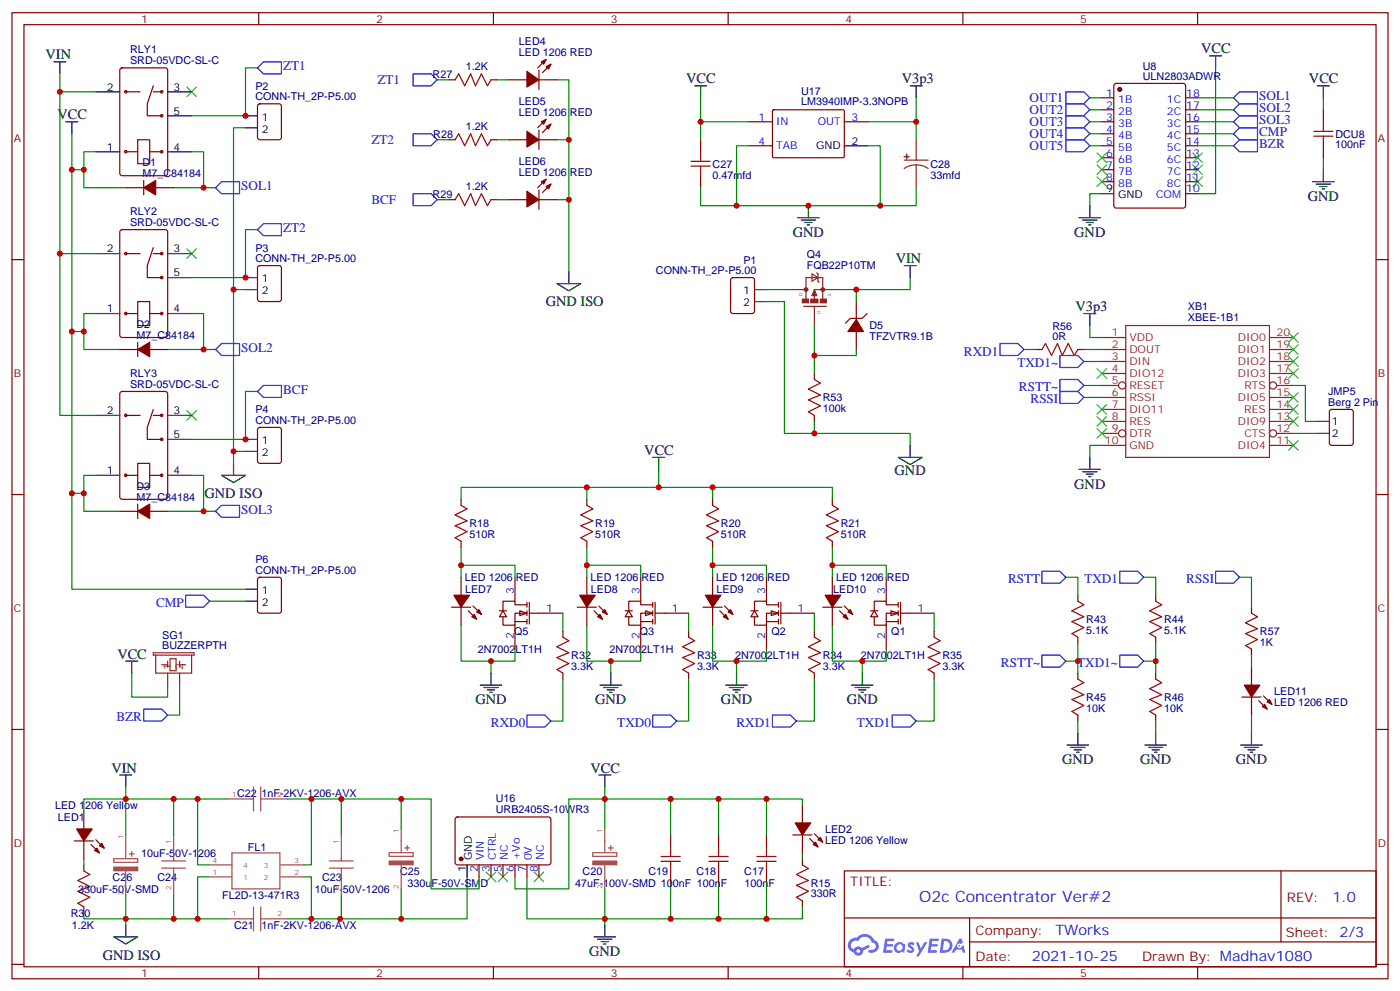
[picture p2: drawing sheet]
<svg xmlns="http://www.w3.org/2000/svg" width="412mm" height="292mm" viewBox="0 0 412 292" stroke-linecap="round" stroke-linejoin="round" font-family="sans-serif">
<g fill="none" stroke="#870000" stroke-width=".35">
<path d="M3.5 3.7h405.4v284.4h-405.4zM7.1 7.3h398.2v277.3h-398.2zM76.2 3.7v3.6M145.3 3.7v3.6M214.5 3.7v3.6M283.6 3.7v3.6M352.8 3.7v3.6M3.5 76.4h3.6M405.3 76.4h3.6M3.5 145.6h3.6M405.3 145.6h3.6M3.5 214.7h3.6"/>
<path d="M405.3 214.7h3.6M248.7 256.3h156.6v28.3h-156.6zM377.3 256.4v20.8M248.7 270.2h156.5M285.6 277.2h119.6M285.6 270.2v14.1M3.5 283.8h3.6M76.2 284.6v3.5M145.3 284.6v3.5M214.5 284.6v3.5M283.6 284.6v3.5M352.8 284.6v3.5"/>
<path d="M405.3 283.8h3.6"/>
</g>
<g fill="#5487ff">
<path d="M267.7 277.5a1.22 1.22 0 0 1 1.7 .3l-.4 .5a.47 .47 0 0 0-.3-.4 .47 .47 0 0 0-.5 .2l.1 .3a1.14 1.14 0 0 1 .8 1.7 1.14 1.14 0 0 1-1.9 0l-.2-.2 .5-.5 .7 .4a.29 .29 0 0 0 .3-.3 .29 .29 0 0 0-.2-.3 1.04 1.04 0 0 1-.6-1.7z"/>
<path d="M260.7 276.3h2.4l.3 .1-.2 .5-1.8 .1-.1 .9h1.5l.3 .3-.3 .4h-1.6l-.2 1.1h1.7l.2 .3-.2 .4h-2.6z"/>
<path d="M273.8 276.3h2.4l.3 .1-.1 .5-1.8 .1-.2 .9h1.6l.3 .3-.4 .4h-1.6l-.1 1.1h1.7l.2 .3-.2 .4h-2.6z"/>
<path d="M282.6 276.3h.7l.3 1.2-.6 .3a.69 .69 0 0 0-1 .3 .69 .69 0 0 0 .4 1 .69 .69 0 0 0 .9-.6l.5-.3 .6 2.2h-.8l-.2-.9h-1.8l-.5 .9h-.8z"/>
<path d="M269.8 277.3h.8l.6 1.9 1.1-1.9h.9l-2.6 4.2h-.8l.9-1.5z"/>
<path d="M277.4 276.3l-.6 4.1h1.3a2.11 2.11 0 0 0 2.5-2.1 2.11 2.11 0 0 0-2.5-2zM278.1 277a1.39 1.39 0 0 1 1.7 1.4 1.39 1.39 0 0 1-1.8 1.3h-.3z"/>
<path d="M263.7 277.9a1.54 1.54 0 0 0-.1 2.1 1.54 1.54 0 0 0 2.2 .2l.6 .2 .3-2.3-.2-.2-.4-.1a1.49 1.49 0 0 0-2.4 .1zM264 278.9a.94 .94 0 0 1 1.8 0 .94 .94 0 0 1-1.8 0z"/>
<path d="M250.4 276.6a2.18 2.18 0 0 0 1.1 3.8 1.44 1.44 0 0 0 1.6 .9 1.44 1.44 0 0 0 1.2-1.5l2-1-.5-.7-1.9 .9a1.47 1.47 0 0 0-2.4 .5 1.39 1.39 0 0 1-.7-2 1.39 1.39 0 0 1 2-.5 2.12 2.12 0 0 1 2.2-1.3 2.12 2.12 0 0 1 1.9 1.7 1.14 1.14 0 0 1 1.1 1.4 1.14 1.14 0 0 1-1.7 .8 .43 .43 0 0 0-.5 .3 .43 .43 0 0 0 .4 .5 1.98 1.98 0 0 0 2.5-1.2 1.98 1.98 0 0 0-1.2-2.5 3.1 3.1 0 0 0-5.3-.7l-.9 .1zM252.3 279.9a.55 .55 0 0 1 1.1 0 .55 .55 0 0 1-1.1 0z"/>
<circle cx="282.6" cy="278.4" r=".26"/>
</g>
<g fill="none" stroke="#008700" stroke-width=".35">
<path d="M75.8 20h-3.5v14.1h-15.9M358.1 20v37h-5.3M17.6 27v47.6h10.6M17.6 21.7v5.3h10.6M21.2 39.4v134h51.1M72.3 37.6h-3.5v47.6M128.8 23.5h3.5M146.4 23.5h3.5M164 23.5h3.6v56.4M206.4 28.8v7M220.5 35.8h-14.1v5.3M255.8 35.8h14.1v5.3"/>
<path d="M269.9 28.8v7M321 39.4h3.6M321 35.8h3.6M321 32.3h3.6M321 28.8h3.6M352.8 39.4h10.6M352.8 35.8h10.6M352.8 32.3h10.6M352.8 28.8h10.6M389.8 28.8v3.5M21.2 50h3.5M28.2 44.7h-3.5v10.5h12.3"/>
<path d="M56.4 44.7h3.6v10.5h-8.8M60 55.2h3.5M128.8 58.8h3.5M128.8 41.1h3.5M146.4 58.8h3.5M146.4 41.1h3.5M164 58.8h3.6M164 41.1h3.6M206.4 55.2v5.3h10.6M220.5 42.9h-3.5v17.6h52.9v-5.3M255.8 42.9h3.5v17.6M321 42.9h3.6"/>
<path d="M324.6 57h-3.6v3.5M352.8 42.9h10.6M389.8 46.4v3.6M17.6 74.6v47.7h10.6M75.8 67.6h-3.5v14.1h-15.9M21.2 97.6h3.5M28.2 92.3h-3.5v10.6h10.6M56.4 92.3h3.6v10.6h-10.6M72.3 85.2h-3.5v47.7h3.5M321 95.8v3.5h3.6M60 102.9h3.5M75.8 115.2h-3.5v14.1h-15.9"/>
<path d="M28.2 139.9h-3.5v10.6h10.6M56.4 139.9h3.6v10.6h-10.6M68.8 132.9v3.5M324.6 131.1h-3.6v3.5M21.2 145.2h3.5M60 150.5h3.5M61.7 177h10.6M38.8 198.1v7.1h10.6v-3.6M52.9 201.6v8.9h-3.5M24.7 238.7v-3.5h12.3v10.5M37 231.6v3.6h30M51.2 235.2v10.5"/>
<path d="M58.2 235.2v19.4h3.2M84.7 235.2h7v19.4h-2.1M91.7 235.2h35.3v26.4h14.1v-3.5M100.5 235.2v10.5M118.2 235.2v8.8M178.2 231.6v3.6h-10.6v26.4h-15.9v-3.5M197.6 235.2v10.5M211.7 235.2v10.5M225.8 235.2v10.5M236.4 236.9v-1.7h-58.2v8.8M24.7 252.8v1.8M61.4 258.1h-3.2v12.3"/>
<path d="M89.6 258.1h2.1v12.3h-7M137.6 258.1v12.3h-19.4M155.2 258.1v12.3h23v1.8M197.6 259.9v10.5M211.7 259.9v10.5M225.8 259.9v10.5M236.4 251v1.8M24.7 268.7v1.7h42.3M37 263.4v8.8M51.2 263.4v7M100.5 263.4v7h-8.8M118.2 261.6v8.8h-18"/>
<path d="M178.2 261.6v8.8h58.2v-3.5"/>
</g>
<g fill="none" stroke="#00f" stroke-width=".35">
<path d="M77.6 18.2h5.3v3.5h-5.3l-1.8-1.7zM121.7 39.4h5.3l1.8 1.7-1.8 1.8h-5.3zM121.7 21.7h5.3l1.8 1.8-1.8 1.8h-5.3zM314 37.6h5.3l1.7 1.8-1.7 1.7h-5.3zM314 34.1h5.3l1.7 1.7-1.7 1.8h-5.3zM314 30.6h5.3l1.7 1.7-1.7 1.8h-5.3zM314 27h5.3l1.7 1.8-1.7 1.8h-5.3zM363.4 35.8l1.7-1.7h5.3v3.5h-5.3zM363.4 32.3l1.7-1.7h5.3v3.5h-5.3zM363.4 28.8l1.7-1.8h5.3v3.6h-5.3zM365.1 37.6h5.3v3.5h-5.3l-1.7-1.7zM63.5 55.2l1.8-1.7h5.3v3.5h-5.3z"/>
<path d="M121.7 57h5.3l1.8 1.8-1.8 1.7h-5.3zM314 41.1h5.3l1.7 1.8-1.7 1.8h-5.3zM363.4 42.9l1.7-1.8h5.3v3.6h-5.3zM75.8 67.6l1.8-1.8h5.3v3.6h-5.3zM63.5 102.9l1.8-1.8h5.3v3.5h-5.3zM75.8 115.2l1.8-1.7h5.3v3.5h-5.3zM63.5 150.5l1.8-1.8h5.3v3.6h-5.3zM54.7 175.2h5.3l1.7 1.8-1.7 1.7h-5.3zM42.3 208.7h5.3l1.8 1.8-1.8 1.7h-5.3z"/>
</g>
<g fill="none" stroke="#000" stroke-width=".35">
<path d="M15.9 18.2h3.5M17.6 18.2v3.5M356.3 16.4h3.5M358.1 16.4v3.6M19.4 35.8h3.5M21.2 35.8v3.6M28.2 27h7.1M49.4 34.1h7M49.4 27h7M72.3 34.1h3.5M72.3 37.6h3.5M204.6 25.3h3.5"/>
<path d="M206.4 25.3v3.5M268.1 25.3h3.5M269.9 25.3v3.5M388.1 25.3h3.5M389.8 25.3v3.5M28.2 44.7h7.1M49.4 44.7h7M248.7 42.9h7.1M324.6 57h3.5M386.6 53.5h6.4M387.7 54.2h4.2M388.8 54.9h2.1"/>
<path d="M389.5 55.6h.7M389.8 50v3.5M28.2 74.6h7.1M49.4 74.6h7M167.6 79.9v3.6M234.9 64.1h6.4M236 64.8h4.2M237.1 65.5h2.1M237.8 66.2h.7M238.1 60.5v3.6M317.9 64.1h6.3M318.9 64.8h4.2"/>
<path d="M320 65.5h2.1M320.7 66.2h.7M321 60.5v3.6M28.2 92.3h7.1M49.4 81.7h7M49.4 92.3h7M72.3 81.7h3.5M72.3 85.2h3.5M164 83.5h7.1l-3.5 2.1zM319.3 92.3h3.5M321 92.3v3.5M28.2 139.9h7.1"/>
<path d="M28.2 122.3h7.1M49.4 129.3h7M49.4 139.9h7M49.4 122.3h7M65.3 139.9h7l-3.5 2.1zM68.8 136.4v3.5M72.3 129.3h3.5M72.3 132.9h3.5M317.9 138.1h6.3M318.9 138.9h4.2M320 139.6h2.1M321 134.6v3.5"/>
<path d="M320.7 140.3h.7M72.3 173.4h3.5M72.3 177h3.5M37 194.6h3.6M38.8 194.6v3.5M35.3 228.1h3.5M37 228.1v3.5M176.4 228.1h3.5M178.2 228.1v3.5M137.6 254.6v3.5M33.5 275.7h7.1l-3.6 2.1zM37 272.2v3.5"/>
<path d="M175 275.7h6.3M176 276.4h4.3M177.1 277.1h2.1M177.8 277.8h.7M178.2 272.2v3.5"/>
</g>
<g fill="none" stroke="#3c3" stroke-width=".35">
<path d="M55 25.6l2.9 2.8M57.9 25.6l-2.9 2.8M323.1 45l2.9 2.8M323.1 48.5l2.9 2.9M323.1 52.1l2.9 2.8M326 45l-2.9 2.8M326 48.5l-2.9 2.9M326 52.1l-2.9 2.8M351.4 52.1l2.8 2.8M351.4 48.5l2.8 2.9M351.4 45l2.8 2.8M354.2 52.1l-2.8 2.8"/>
<path d="M354.2 48.5l-2.8 2.9M354.2 45l-2.8 2.8M55 73.2l2.9 2.9M57.9 73.2l-2.9 2.9M55 120.9l2.9 2.8M57.9 120.9l-2.9 2.8M143.2 256.7l2.8 2.8M146 256.7l-2.8 2.8M146.8 256.7l2.8 2.8M149.6 256.7l-2.8 2.8M157.3 256.7l2.9 2.8M160.2 256.7l-2.9 2.8"/>
</g>
<g fill="none" stroke="#870000" stroke-width=".35">
<path d="M160.9 17.5l-2.5 2.5M162.3 18.9l-2.5 2.5M35.5 20.2l.5-.2h12.7l.6 .4 .1 30.6-.5 .7h-12.9l-.7-.4v-30.6zM37 27h4.3M45.2 25.3l-1.8 5.3v3.5h4.2M45.2 27h2.4M76.1 30.8l.5-.2h5.6l.6 .4 .1 9.4-.5 .7h-5.8l-.7-.4-.1-9.4zM132.3 23.5h1.8M144.6 23.5h1.8M149.9 23.5h5.3M158.7 23.5h5.3M158.7 20.7v5.6"/>
<path d="M158.7 38.3v5.7M160.9 35.1l-2.5 2.5M162.3 36.5l-2.5 2.5M220.5 35.8h7M227.6 32.5l.3-.2 20.6 .1 .2 .3v13.6l-.3 .1h-20.7l-.2-.3zM248.7 35.8h7.1M324.6 28.8h3.5M324.6 32.3h3.5M324.6 35.8h3.5M324.6 39.4h3.5M328.3 24.8l.5-.2h19.7l.7 .4v35.5l-.4 .7h-20l-.7-.4v-35.5zM349.2 28.8h3.6"/>
<path d="M349.2 32.3h3.6M349.2 35.8h3.6M349.2 39.4h3.6M389.8 32.3v3.5M37 55.2h5.3M37 44.7h3.6M40.6 41.1h3.5v7.1h-3.5zM42.3 53.1v4.3M44.1 44.7h3.5M45.9 55.2h5.3M132.3 58.8h1.8M132.3 41.1h1.8"/>
<path d="M144.6 58.8h1.8M144.6 41.1h1.8M149.9 58.8h5.3M149.9 41.1h5.3M158.7 58.8h5.3M158.7 41.1h5.3M158.7 56v5.6M160.9 52.8l-2.5 2.4M162.3 54.2l-2.5 2.5M206.4 41.1v3.6M206.4 51.7v3.5M220.5 42.9h7"/>
<path d="M324.6 42.9h3.5M324.6 46.4h3.5M324.6 50h3.5M324.6 53.5h3.5M349.2 42.9h3.6M349.2 46.4h3.6M349.2 50h3.6M349.2 53.5h3.6M349.2 57h3.6M389.8 42.9v3.5M35.5 67.8l.5-.2h12.7l.6 .4 .1 30.6-.5 .7h-12.9l-.7-.4v-30.6zM37 74.6h4.3"/>
<path d="M45.2 72.9l-1.8 5.3v3.5h4.2M45.2 74.6h2.4M76.1 78.4l.5-.2h5.6l.6 .4 .1 9.5-.5 .6-5.8 .1-.7-.5-.1-9.4zM37 92.3h3.6M40.6 88.8h3.5v7h-3.5zM44.1 92.3h3.5M35.3 102.9h5.3M35.5 115.4l.5-.2h12.7l.6 .4 .1 30.7-.5 .6-12.9 .1-.7-.5v-30.6zM40.6 100.8v4.2M44.1 102.9h5.3M37 139.9h3.6M37 122.3h4.3"/>
<path d="M40.6 136.4h3.5v7h-3.5zM44.1 139.9h3.5M45.2 120.5l-1.8 5.3v3.5h4.2M45.2 122.3h2.4M76.1 126l.5-.2h5.6l.6 .4 .1 9.5-.5 .6-5.8 .1-.7-.5-.1-9.4zM35.3 150.5h5.3M40.6 148.4v4.2M44.1 150.5h5.3M76.1 170.1l.5-.2h5.6l.6 .4 .1 9.5-.5 .6-5.8 .1-.7-.5-.1-9.4zM24.7 238.7v5.3M236.4 236.9v5.3M21.9 247.5h5.6"/>
<path d="M24.7 247.5v5.3M24.7 254.6v1.7M26.8 248.6l2.5 2.4M28.2 247.2l2.5 2.4M134.3 240.7l.5-.2h27l.5 .7-.1 12.9-.6 .5-27.1-.1-.4-.6v-12.7zM141.1 254.6v3.5M144.6 254.6v3.5M148.2 254.6v3.5M151.7 254.6v3.5M155.2 254.6v3.5M158.7 254.6v3.5M197.6 245.7v3.6"/>
<path d="M197.6 256.3v3.6M211.7 245.7v3.6M211.7 256.3v3.6M225.8 245.7v3.6M225.8 256.3v3.6M233.5 245.7h5.7M236.4 245.7v5.3M236.4 252.8v1.8M238.5 246.8l2.4 2.5M239.9 245.4l2.5 2.5M24.7 266.9v1.8M236.4 265.1v1.8"/>
<circle cx="37" cy="27" r=".35"/>
<circle cx="47.6" cy="27" r=".35"/>
<circle cx="47.6" cy="34.1" r=".35"/>
<circle cx="37" cy="44.7" r=".35"/>
<circle cx="47.6" cy="44.7" r=".35"/>
<circle cx="37" cy="74.6" r=".35"/>
<circle cx="47.6" cy="74.6" r=".35"/>
<circle cx="37" cy="92.3" r=".35"/>
<circle cx="47.6" cy="81.7" r=".35"/>
<circle cx="47.6" cy="92.3" r=".35"/>
<circle cx="37" cy="139.9" r=".35"/>
<circle cx="37" cy="122.3" r=".35"/>
<circle cx="47.6" cy="139.9" r=".35"/>
<circle cx="47.6" cy="122.3" r=".35"/>
<circle cx="47.6" cy="129.3" r=".35"/>
</g>
<g fill="#870000" stroke="#870000" stroke-width=".35">
<path d="M40.6 150.5l3.5-2.1v4.2z"/>
<path d="M40.6 102.9l3.5-2.1v4.2z"/>
<path d="M42.3 55.2l3.6-2.1v4.3z"/>
<path d="M160.9 19.6l1.4-.7-.7 1.4z"/>
<path d="M159.5 18.2l1.4-.7-.7 1.4z"/>
<path d="M155.2 21l3.5 2.5-3.5 2.1z"/>
<path d="M160.9 37.3l1.4-.8-.7 1.5z"/>
<path d="M159.5 35.8l1.4-.7-.7 1.4z"/>
<path d="M155.2 38.7l3.5 2.4-3.5 2.2z"/>
<path d="M160.9 54.9l1.4-.7-.7 1.4z"/>
<path d="M159.5 53.5l1.4-.7-.7 1.4z"/>
<path d="M155.2 56.3l3.5 2.5-3.5 2.1z"/>
<path d="M28.6 249.6l.7 1.4-1.4-.7z"/>
<path d="M30 248.2l.7 1.4-1.4-.7z"/>
<path d="M22.6 244h4.6l-2.5 3.5z"/>
<path d="M239.5 248.6l.7-.7 .7 1.4z"/>
<path d="M240.9 247.2l.8-.7 .7 1.4z"/>
<path d="M234.2 242.2h4.6l-2.4 3.5z"/>
<circle cx="329.8" cy="26.3" r=".53"/>
<circle cx="135.8" cy="252.8" r=".53"/>
</g>
<g fill="none" stroke="#a10000" stroke-width=".35">
<path d="M134.1 23.5l1-1.8 1.8 3.6 1.7-3.6 1.5 3.6 1.7-3.6 1.8 3.6 1-1.8M387 38.7h5.6M389.8 35.8v2.9M134.1 58.8l1-1.8 1.8 3.5 1.7-3.5 1.5 3.5 1.7-3.5 1.8 3.5 1-1.7M134.1 41.1l1-1.7 1.8 3.5 1.7-3.5 1.5 3.5 1.7-3.5 1.8 3.5 1-1.8M203.6 48.9h5.6M203.6 47.5h5.6M206.4 44.7v2.8M206.4 48.9v2.8M387 40.1h5.6M389.8 40.1v2.8M24.7 256.3l1.8 1.1-3.6 1.8 3.6 1.7-3.6 1.4 3.6 1.8-3.6 1.8 1.8 1"/>
<path d="M194.7 253.5h5.7M194.7 252.1h5.7M197.6 249.3v2.8M197.6 253.5v2.8M208.8 253.5h5.7M208.8 252.1h5.7M211.7 249.3v2.8M211.7 253.5v2.8M223 253.5h5.6M223 252.1h5.6M225.8 249.3v2.8M225.8 253.5v2.8"/>
<path d="M236.4 254.6l1.7 1-3.5 1.8 3.5 1.8-3.5 1.4 3.5 1.7-3.5 1.8 1.8 1"/>
</g>
<g fill="none" stroke="#8c2424" stroke-width=".35">
<path d="M266.3 47.1h7.1M269.9 48.5l1.8 .3 1.7 .8M269.9 48.5l-1.9 .3-1.7 .8M269.9 41.1v6M269.9 48.5v6.7M324.6 99.3h7M331.6 95.8h42.3v38.8h-42.3zM373.9 99.3h7.1M324.6 106.4h7M324.6 102.9h7M324.6 109.9h7M324.6 117h7"/>
<path d="M324.6 113.5h4.9M373.9 106.4h7.1M373.9 102.9h7.1M373.9 109.9h7.1M373.9 117h7.1M376.1 113.5h4.9M324.6 127.6h4.9M324.6 131.1h7M324.6 124h7M324.6 120.5h7M373.9 131.1h7.1M373.9 124h7.1"/>
<path d="M373.9 120.5h7.1M376.1 127.6h4.9M45.2 192.1h11.9v.7h-11.9zM45.9 192.8v5.3h10.5v-5.3M47.6 195.7h1.8M49.4 194.6v1.8M49.4 198.1v3.5M50.1 193.9h1.8v3.5h-1.8zM52.9 195.7h1.8M52.9 194.6v1.8M52.9 198.1v3.5"/>
<circle cx="330.6" cy="113.5" r="1.06"/>
<circle cx="375" cy="113.5" r="1.06"/>
<circle cx="330.6" cy="127.6" r="1.06"/>
<circle cx="375" cy="127.6" r="1.06"/>
</g>
<g fill="none" stroke="#a64a4a" stroke-width=".35">
<path d="M67 235.2h7.7M74.7 231.6v7.1M76.8 231.6v7.1M76.8 235.2h.7M77.7 235.2h7M33.5 252.7h7.1v1.1h-7.1zM37 245.7v7M37 256.3v3.5M37 259.9v3.5M38.1 251.3h1.4M38.8 250.6v1.4M47.6 253.4h7.1"/>
<path d="M47.6 255.5h7.1M51.2 245.7v7.7M51.2 255.5v.7M51.2 256.4v7M61.4 258.1h6.9M61.4 254.6h6.9M68.3 251h14.1v10.6h-14.1zM82.7 258.1h6.9M82.7 254.6h6.9M97 253.4h7.1M97 255.5h7.1M100.5 245.7v7.7"/>
<path d="M100.5 255.5v.7M100.5 256.4v7M114.7 251h7v1h-7zM118.2 244v7M118.2 254.5v3.5M118.2 258.1v3.5M119.2 249.6h1.4M119.9 248.9v1.4M174.6 251h7.1v1h-7.1zM178.2 244v7M178.2 254.5v3.5M178.2 258.1v3.5"/>
<path d="M179.2 249.6h1.4M179.9 248.9v1.4M67 270.4h7.7M74.7 266.9v7.1M76.8 266.9v7.1M76.8 270.4h.7M77.7 270.4h7"/>
</g>
<g fill="#a64a4a" stroke="#a64a4a" stroke-width=".35">
<path d="M174.6 253.4h7.1v1.1h-7.1z"/>
<path d="M114.7 253.4h7v1.1h-7z"/>
<path d="M33.5 255.2h7.1v1.1h-7.1z"/>
</g>
<g fill="#8c2424" stroke="#8c2424" stroke-width=".35">
<path d="M266.3 46.1h1.5z"/>
<path d="M267.1 45.4v1.4z"/>
</g>
<g fill="#fff" stroke="#870000" stroke-width=".35">
<path d="M257.5 179.8l1.1 1.7h-2.1z"/>
<path d="M262.5 179.8l2.1 .7-2.1 .7z"/>
</g>
<path d="M256.5 179.8h2.1M261.1 169.9v7.1M264.6 178h-3.5v-1h-3.6v2.8M264.6 177.3v1.4M264.6 179.8v1.4M265.3 177.3v6.4M261.1 183h3.5M261.1 184v7.1M264.6 180.5h-3.5v3.5h-3.6v-2.5M264.6 182.2v1.5M265.3 180.5h9.9" fill="none" stroke="#870000" stroke-width=".35"/>
<g fill="#fff" stroke="#870000" stroke-width=".35">
<path d="M222.2 179.8l1.1 1.7h-2.1z"/>
<path d="M227.2 179.8l2.1 .7-2.1 .7z"/>
</g>
<path d="M221.2 179.8h2.1M225.8 169.9v7.1M229.3 178h-3.5v-1h-3.6v2.8M229.3 177.3v1.4M229.3 179.8v1.4M230 177.3v6.4M225.8 183h3.5M225.8 184v7.1M229.3 180.5h-3.5v3.5h-3.6v-2.5M229.3 182.2v1.5M230 180.5h9.9" fill="none" stroke="#870000" stroke-width=".35"/>
<g fill="#fff" stroke="#870000" stroke-width=".35">
<path d="M185.2 179.8l1.1 1.7h-2.2z"/>
<path d="M190.1 179.8l2.2 .7-2.2 .7z"/>
</g>
<path d="M184.1 179.8h2.2M188.7 169.9v7.1M192.3 178h-3.6v-1h-3.5v2.8M192.3 177.3v1.4M192.3 179.8v1.4M193 177.3v6.4M188.7 183h3.6M188.7 184v7.1M192.3 180.5h-3.6v3.5h-3.5v-2.5M192.3 182.2v1.5M193 180.5h9.8" fill="none" stroke="#870000" stroke-width=".35"/>
<g fill="#fff" stroke="#870000" stroke-width=".35">
<path d="M148.2 179.8l1 1.7h-2.1z"/>
<path d="M153.1 179.8l2.1 .7-2.1 .7z"/>
</g>
<g fill="none" stroke="#870000" stroke-width=".35">
<path d="M215.4 81.9l.5-.2h5.6l.7 .4v9.5l-.4 .6-5.9 .1-.7-.5v-9.4zM252.2 88.8v5.3M252.2 97.6v5.3M255.4 92.3l-1.4 1.4h-3.5l-1.4 1.4M239.9 109.9v1.8M305.2 102.9h1.7M317.5 102.9h1.8M239.9 122.3v1.7M391.8 120.7l.5-.2h5.6l.7 .4v9.5l-.4 .6-5.9 .1-.7-.5v-9.4zM135.8 147v1.7M135.8 159.3v1.8M172.9 147v1.7"/>
<path d="M172.9 159.3v1.8M209.9 147v1.7M209.9 159.3v1.8M245.2 147v1.7M245.2 159.3v1.8M133 178.7h5.6M135.8 169.9v5.3M135.8 178.7v5.3M137.9 179.8l2.5 2.4M139.3 178.4l2.5 2.4M147.1 179.8h2.1M151.7 169.9v7.1"/>
<path d="M155.2 178h-3.5v-1h-3.5v2.8M155.2 177.3v1.4M155.2 179.8v1.4M155.9 177.3v6.4M170 178.7h5.7M172.9 169.9v5.3M172.9 178.7v5.3M175 179.8l2.4 2.4M176.4 178.4l2.5 2.4M207.1 178.7h5.6M209.9 169.9v5.3M209.9 178.7v5.3"/>
<path d="M212 179.8l2.5 2.4M213.4 178.4l2.5 2.4M242.4 178.7h5.6M245.2 169.9v5.3M245.2 178.7v5.3M247.3 179.8l2.5 2.4M248.7 178.4l2.5 2.4M317.5 175.2v1.8M340.4 175.2v1.8M368.7 178.7v1.8M151.7 183h3.5M151.7 184v7.1"/>
<path d="M155.2 180.5h-3.5v3.5h-3.5v-2.5M155.2 182.2v1.5M155.9 180.5h9.9M165.8 185.8v1.7M165.8 198.1v1.8M202.8 185.8v1.7M202.8 198.1v1.8M239.9 185.8v1.7M239.9 198.1v1.8M275.2 185.8v1.7M275.2 198.1v1.8M317.5 187.5v1.8"/>
<path d="M317.5 198.1v1.8M340.4 187.5v1.8M340.4 198.1v1.8M368.7 191.1v1.7M368.7 196.4v5.2M317.5 210.5v1.7M340.4 210.5v1.7M365.8 205.2h5.7M368.7 205.2v5.3M370.8 206.2l2.4 2.5M372.2 204.8l2.4 2.5"/>
</g>
<g fill="none" stroke="#a10000" stroke-width=".35">
<path d="M239.9 111.7l1.8 1-3.6 1.8 3.6 1.8-3.6 1.4 3.6 1.8-3.6 1.7 1.8 1.1M306.9 102.9l1.1-1.8 1.7 3.5 1.8-3.5 1.4 3.5 1.8-3.5 1.7 3.5 1.1-1.7M135.8 148.7l1.8 1.1-3.5 1.8 3.5 1.7-3.5 1.4 3.5 1.8-3.5 1.8 1.7 1M172.9 148.7l1.7 1.1-3.5 1.8 3.5 1.7-3.5 1.4 3.5 1.8-3.5 1.8 1.8 1M209.9 148.7l1.8 1.1-3.6 1.8 3.6 1.7-3.6 1.4 3.6 1.8-3.6 1.8 1.8 1M245.2 148.7l1.7 1.1-3.5 1.8 3.5 1.7-3.5 1.4 3.5 1.8-3.5 1.8 1.8 1M317.5 177l1.8 1-3.6 1.8 3.6 1.7-3.6 1.5 3.6 1.7-3.6 1.8 1.8 1M340.4 177l1.8 1-3.5 1.8 3.5 1.7-3.5 1.5 3.5 1.7-3.5 1.8 1.7 1M165.8 187.5l1.8 1.1-3.6 1.8 3.6 1.7-3.6 1.4 3.6 1.8-3.6 1.8 1.8 1M202.8 187.5l1.8 1.1-3.5 1.8 3.5 1.7-3.5 1.4 3.5 1.8-3.5 1.8 1.7 1M239.9 187.5l1.8 1.1-3.6 1.8 3.6 1.7-3.6 1.4 3.6 1.8-3.6 1.8 1.8 1M275.2 187.5l1.7 1.1-3.5 1.8 3.5 1.7-3.5 1.4 3.5 1.8-3.5 1.8 1.8 1"/>
<path d="M317.5 199.9l1.8 1-3.6 1.8 3.6 1.8-3.6 1.4 3.6 1.7-3.6 1.8 1.8 1.1M340.4 199.9l1.8 1-3.5 1.8 3.5 1.8-3.5 1.4 3.5 1.7-3.5 1.8 1.7 1.1M368.7 180.5l1.7 1-3.5 1.8 3.5 1.8-3.5 1.4 3.5 1.7-3.5 1.8 1.8 1.1"/>
</g>
<g fill="none" stroke="#008700" stroke-width=".35">
<path d="M225.8 88.8h5.3v38.8h8.8v-3.6M225.8 85.2h7M239.9 95.8v14.1M246.9 85.2h5.3v3.6M268.1 81.7v3.5h-15.9M252.2 102.9v1.7h-12.3M301.6 102.9h3.6M319.3 117h5.3M319.3 113.5h5.3M319.3 102.9h5.3M319.3 106.4h5.3M381 113.5h3.5v10.5h3.6"/>
<path d="M194 138.1v5.3M239.9 127.6h28.2v3.5M381 127.6h7.1M135.8 147v-3.6h109.4v3.6M172.9 143.4v3.6M209.9 143.4v3.6M135.8 166.4h15.9v3.5M135.8 161.1v8.8M172.9 166.4h15.8v3.5M172.9 161.1v8.8M209.9 166.4h15.9v3.5M209.9 161.1v8.8"/>
<path d="M245.2 166.4h15.9v3.5M245.2 161.1v8.8M314 169.9h3.5v5.3M336.9 169.9h3.5v5.3M365.1 169.9h3.6v8.8M135.8 184v10.6h15.9v-3.5M144.6 194.6v3.5M165.8 199.9v12.3h-3.5M165.8 180.5v5.3M172.9 184v10.6h7v3.5M188.7 191.1v3.5h-8.8M202.8 199.9v12.3h-3.5"/>
<path d="M202.8 180.5v5.3M209.9 184v10.6h7.1v3.5M225.8 191.1v3.5h-8.8M239.9 199.9v12.3h-5.3M239.9 180.5v5.3M245.2 184v10.6h15.9v-3.5M254 194.6v3.5M275.2 199.9v12.3h-5.3M275.2 180.5v5.3M314 194.6h3.5M317.5 189.3v8.8M336.9 194.6h3.5"/>
<path d="M340.4 189.3v8.8M368.7 192.8v3.6M317.5 212.2v3.6M340.4 212.2v3.6M368.7 210.5v5.3"/>
</g>
<g fill="none" stroke="#000" stroke-width=".35">
<path d="M266.3 78.2h3.6M268.1 78.2v3.5M222.2 85.2h3.6M222.2 88.8h3.6M192.3 134.6h3.5M194 134.6v3.5M264.6 134.6h7l-3.5 2.1zM268.1 131.1v3.5M388.1 124h3.5M388.1 127.6h3.5M144.6 198.1v3.5M179.9 198.1v3.5"/>
<path d="M217 198.1v3.5M254 198.1v3.5M141.5 201.6h6.3M142.5 202.4h4.3M143.6 203.1h2.1M144.3 203.8h.7M176.7 201.6h6.4M177.8 202.4h4.2M178.9 203.1h2.1M179.6 203.8h.7M213.8 201.6h6.3M214.8 202.4h4.3"/>
<path d="M215.9 203.1h2.1M216.6 203.8h.7M250.8 201.6h6.4M251.9 202.4h4.2M252.9 203.1h2.2M253.6 203.8h.8M314.3 219.3h6.4M315.4 220h4.2M317.5 215.8v3.5M337.3 219.3h6.3M338.3 220h4.2M340.4 215.8v3.5"/>
<path d="M365.5 219.3h6.3M366.5 220h4.3M368.7 215.8v3.5M316.4 220.7h2.2M317.1 221.4h.8M339.4 220.7h2.1M340.1 221.4h.7M367.6 220.7h2.1M368.3 221.4h.7"/>
</g>
<g fill="none" stroke="#00f" stroke-width=".35">
<path d="M294.6 101.1h5.3l1.7 1.8-1.7 1.7h-5.3zM312.2 104.6h5.3l1.8 1.8-1.8 1.8h-5.3zM312.2 111.7h5.3l1.8 1.8-1.8 1.7h-5.3zM312.2 115.2h5.3l1.8 1.8-1.8 1.7h-5.3zM306.9 168.1h5.3l1.8 1.8-1.8 1.8h-5.3zM329.8 168.1h5.3l1.8 1.8-1.8 1.8h-5.3zM358.1 168.1h5.3l1.7 1.8-1.7 1.8h-5.3zM306.9 192.8h5.3l1.8 1.8-1.8 1.8h-5.3zM329.8 192.8h5.3l1.8 1.8-1.8 1.8h-5.3zM155.2 210.5h5.3l1.8 1.7-1.8 1.8h-5.3zM192.3 210.5h5.3l1.7 1.7-1.7 1.8h-5.3zM227.5 210.5h5.3l1.8 1.7-1.8 1.8h-5.3z"/>
<path d="M262.8 210.5h5.3l1.8 1.7-1.8 1.8h-5.3z"/>
</g>
<g fill="none" stroke="#3c3" stroke-width=".35">
<path d="M379.6 97.9l2.8 2.9M382.4 97.9l-2.8 2.9M323.1 119.1l2.9 2.8M323.1 108.5l2.9 2.8M326 119.1l-2.9 2.8M326 108.5l-2.9 2.8M379.6 101.5l2.8 2.8M379.6 105l2.8 2.8M379.6 108.5l2.8 2.8M379.6 115.6l2.8 2.8M379.6 119.1l2.8 2.8M382.4 101.5l-2.8 2.8"/>
<path d="M382.4 105l-2.8 2.8M382.4 108.5l-2.8 2.8M382.4 115.6l-2.8 2.8M382.4 119.1l-2.8 2.8M323.1 122.6l2.9 2.8M323.1 126.2l2.9 2.8M326 122.6l-2.9 2.8M326 126.2l-2.9 2.8M379.6 122.6l2.8 2.8M379.6 129.7l2.8 2.8M382.4 122.6l-2.8 2.8M382.4 129.7l-2.8 2.8"/>
</g>
<g fill="#870000" stroke="#870000" stroke-width=".35">
<path d="M139.7 180.8l.7 1.4-1.4-.7z"/>
<path d="M140.4 180.1l.7-.7 .7 1.4z"/>
<path d="M133.7 175.2h4.6l-2.5 3.5z"/>
<path d="M176 181.5l.7-.7 .7 1.4z"/>
<path d="M177.4 180.1l.8-.7 .7 1.4z"/>
<path d="M170.7 175.2h4.6l-2.4 3.5z"/>
<path d="M213.1 181.5l.7-.7 .7 1.4z"/>
<path d="M214.5 180.1l.7-.7 .7 1.4z"/>
<path d="M207.8 175.2h4.6l-2.5 3.5z"/>
<path d="M249.1 180.8l.7 1.4-1.4-.7z"/>
<path d="M249.8 180.1l.7-.7 .7 1.4z"/>
<path d="M243.1 175.2h4.5l-2.4 3.5z"/>
<path d="M252.2 94.1l2.2 3.5h-4.6z"/>
<path d="M371.8 208l.7-.7 .7 1.4z"/>
<path d="M373.2 206.6l.7-.7 .7 1.4z"/>
<path d="M366.5 201.6h4.6l-2.4 3.6z"/>
</g>
<g fill="none" stroke="#8c2424" stroke-width=".71">
<circle cx="237.4" cy="85.2" r=".35"/>
<circle cx="242.4" cy="85.2" r=".35"/>
</g>
<g fill="#8c2424" stroke="#8c2424" stroke-width=".35">
<path d="M241.7 88.1h1.7v1h-1.7z"/>
<path d="M236.4 88.1h1.7v1h-1.7z"/>
<path d="M238.8 88.1h2.1v1h-2.1z"/>
</g>
<path d="M232.8 85.2h4.6M236.7 90.2h6.7M237.4 88.1v-6.4h5v6.4M239.2 80.6l1.7 1.1-1.7 1.1zM239.5 87l.4-1.4 .3 1.4M239.9 85.2h7M239.9 86.3v1.8M239.9 90.2v5.6M239.9 85.2l.7 1.8h-1.4zM240.6 80.3l.3 .3v2.2l.4 .3" fill="none" stroke="#8c2424" stroke-width=".35"/>
<g fill="#c00">
<circle cx="60" cy="150.5" r=".88"/>
<circle cx="60" cy="102.9" r=".88"/>
<circle cx="60" cy="55.2" r=".88"/>
<circle cx="72.3" cy="34.1" r=".88"/>
<circle cx="72.3" cy="81.7" r=".88"/>
<circle cx="72.3" cy="129.3" r=".88"/>
<circle cx="68.8" cy="85.2" r=".88"/>
<circle cx="24.7" cy="97.6" r=".88"/>
<circle cx="24.7" cy="145.2" r=".88"/>
<circle cx="167.6" cy="58.8" r=".88"/>
<circle cx="167.6" cy="41.1" r=".88"/>
<circle cx="68.8" cy="132.9" r=".88"/>
<circle cx="21.2" cy="97.6" r=".88"/>
<circle cx="21.2" cy="50" r=".88"/>
<circle cx="24.7" cy="50" r=".88"/>
<circle cx="118.2" cy="270.4" r=".88"/>
<circle cx="100.2" cy="270.4" r=".88"/>
<circle cx="91.7" cy="270.4" r=".88"/>
<circle cx="37" cy="270.4" r=".88"/>
<circle cx="238.1" cy="60.5" r=".88"/>
<circle cx="217" cy="60.5" r=".88"/>
<circle cx="259.3" cy="60.5" r=".88"/>
<circle cx="206.4" cy="35.8" r=".88"/>
<circle cx="269.9" cy="35.8" r=".88"/>
<circle cx="17.6" cy="27" r=".88"/>
<circle cx="17.6" cy="74.6" r=".88"/>
<circle cx="21.2" cy="145.2" r=".88"/>
<circle cx="58.2" cy="235.2" r=".88"/>
<circle cx="91.7" cy="235.2" r=".88"/>
<circle cx="37" cy="235.2" r=".88"/>
<circle cx="51.2" cy="270.4" r=".88"/>
<circle cx="51.2" cy="235.2" r=".88"/>
<circle cx="58.2" cy="270.4" r=".88"/>
<circle cx="100.5" cy="235.2" r=".88"/>
<circle cx="118.2" cy="235.2" r=".88"/>
<circle cx="178.2" cy="270.4" r=".88"/>
<circle cx="197.6" cy="235.2" r=".88"/>
<circle cx="211.7" cy="235.2" r=".88"/>
<circle cx="225.8" cy="235.2" r=".88"/>
<circle cx="225.8" cy="270.4" r=".88"/>
<circle cx="211.7" cy="270.4" r=".88"/>
<circle cx="197.6" cy="270.4" r=".88"/>
<circle cx="178.2" cy="235.2" r=".88"/>
<circle cx="209.9" cy="143.4" r=".88"/>
<circle cx="172.9" cy="143.4" r=".88"/>
<circle cx="135.8" cy="166.4" r=".88"/>
<circle cx="172.9" cy="166.4" r=".88"/>
<circle cx="209.9" cy="166.4" r=".88"/>
<circle cx="245.2" cy="166.4" r=".88"/>
<circle cx="144.6" cy="194.6" r=".88"/>
<circle cx="254" cy="194.6" r=".88"/>
<circle cx="194" cy="143.4" r=".88"/>
<circle cx="340.4" cy="194.6" r=".88"/>
<circle cx="317.5" cy="194.6" r=".88"/>
<circle cx="179.9" cy="194.6" r=".88"/>
<circle cx="217" cy="194.6" r=".88"/>
<circle cx="239.9" cy="104.6" r=".88"/>
<circle cx="252.2" cy="85.2" r=".88"/>
<circle cx="239.9" cy="127.6" r=".88"/>
</g>
<text font-size="4.6" fill="#00f" x="270.8" y="265.4">O2c Concentrator Ver#2</text>
<g font-size="4.2">
<text x="13.4" y="17.5">VIN</text>
<text x="353.8" y="15.7">VCC</text>
<text x="202.1" y="24.6">VCC</text>
<text x="265.6" y="24.6">V3p3</text>
<text x="385.6" y="24.6">VCC</text>
<text x="16.9" y="35.1">VCC</text>
<text x="385.2" y="59.1">GND</text>
<text x="233.5" y="69.7">GND</text>
<text x="316.4" y="69.7">GND</text>
<text x="263.9" y="77.5">VIN</text>
<text x="160.8" y="90.2">GND ISO</text>
<text x="316.8" y="91.6">V3p3</text>
<text x="189.8" y="133.9">VCC</text>
<text x="263.5" y="139.9">GND</text>
<text x="316.4" y="143.8">GND</text>
<text x="60.2" y="146.6">GND ISO</text>
<text x="34.6" y="193.9">VCC</text>
<text x="140.1" y="207.3">GND</text>
<text x="175.3" y="207.3">GND</text>
<text x="212.4" y="207.3">GND</text>
<text x="249.4" y="207.3">GND</text>
<text x="32.8" y="227.4">VIN</text>
<text x="173.9" y="227.4">VCC</text>
<text x="312.9" y="224.9">GND</text>
<text x="335.8" y="224.9">GND</text>
<text x="364.1" y="224.9">GND</text>
<text x="173.6" y="281.4">GND</text>
<text x="30.3" y="282.4">GND ISO</text>
</g>
<g font-size="4.2" fill="#00f">
<text x="392.5" y="265.6">1.0</text>
<text x="310.9" y="275.2">TWorks</text>
<text x="304" y="283">2021-10-25</text>
</g>
<g font-size="3.9" fill="#00f">
<text x="83.4" y="20.7">ZT1</text>
<text x="111.2" y="24.8">ZT1</text>
<text x="370.9" y="29.5">SOL1</text>
<text x="303.3" y="33.6">OUT2</text>
<text x="303.3" y="30.1">OUT1</text>
<text x="370.9" y="33.1">SOL2</text>
<text x="303.3" y="40.7">OUT4</text>
<text x="303.3" y="37.2">OUT3</text>
<text x="370.9" y="36.6">SOL3</text>
<text x="370.9" y="40.1">CMP</text>
<text x="109.4" y="42.4">ZT2</text>
<text x="303.3" y="44.2">OUT5</text>
<text x="370.9" y="43.7">BZR</text>
<text x="71.1" y="56">SOL1</text>
<text x="109.4" y="60.1">BCF</text>
<text x="83.4" y="68.4">ZT2</text>
<text x="71.1" y="103.6">SOL2</text>
<text x="284" y="104.6">RXD1</text>
<text x="299.7" y="108.2">TXD1~</text>
<text x="83.4" y="116">BCF</text>
<text x="300.2" y="115.2">RSTT~</text>
<text x="303.6" y="118.7">RSSI</text>
<text x="71.1" y="151.3">SOL3</text>
<text x="297" y="171.7">RSTT</text>
<text x="319.4" y="171.7">TXD1</text>
<text x="349.4" y="171.7">RSSI</text>
<text x="46" y="178.7">CMP</text>
<text x="294.9" y="196.4">RSTT~</text>
<text x="317.3" y="196.4">TXD1~</text>
<text x="34.3" y="212.2">BZR</text>
<text x="144.6" y="214">RXD0</text>
<text x="181.8" y="214">TXD0</text>
<text x="216.9" y="214">RXD1</text>
<text x="252.4" y="214">TXD1</text>
</g>
<g font-size="3.9" fill="#800">
<text x="250.5" y="260.9">TITLE:</text>
<text x="379.1" y="265.6">REV:</text>
<text x="287.4" y="275.1">Company:</text>
<text x="378.7" y="275.7">Sheet: 2/3</text>
<text x="287.4" y="282.8">Date:</text>
<text x="336.4" y="282.9">Drawn By: Madhav1080</text>
</g>
<g font-size="3.2" fill="#800">
<text x="41.6" y="6.7">1</text>
<text x="110.8" y="6.7">2</text>
<text x="179.9" y="6.7">3</text>
<text x="249.1" y="6.7">4</text>
<text x="318.2" y="6.7">5</text>
<text x="4.1" y="41.8">A</text>
<text x="405.9" y="41.8">A</text>
<text x="4.1" y="111">B</text>
<text x="405.9" y="111">B</text>
<text x="4.1" y="180.1">C</text>
<text x="405.9" y="180.1">C</text>
<text x="4.1" y="249.3">D</text>
<text x="405.9" y="249.3">D</text>
<text x="41.6" y="287.5">1</text>
<text x="110.8" y="287.5">2</text>
<text x="179.9" y="287.5">3</text>
<text x="249.1" y="287.5">4</text>
<text x="318.2" y="287.5">5</text>
</g>
<g font-size="3.2" fill="#000080">
<text x="38.3" y="15.7">RLY1</text>
<text x="152.9" y="16.4">LED 1206 RED</text>
<text x="152.9" y="13.4">LED4</text>
<text x="38.3" y="18.9">SRD-05VDC-SL-C</text>
<text x="127.4" y="23">R27</text>
<text x="137.2" y="20.7">1.2K</text>
<text x="336.6" y="23.5">ULN2803ADWR</text>
<text x="336.6" y="20.5">U8</text>
<text x="75.2" y="29.5">CONN-TH_2P-P5.00</text>
<text x="75.2" y="26.4">P2</text>
<text x="236" y="27.8">U17</text>
<text x="152.9" y="34.1">LED 1206 RED</text>
<text x="152.9" y="31">LED5</text>
<text x="236" y="31">LM3940IMP-3.3NOPB</text>
<text x="127.6" y="40.6">R28</text>
<text x="137.2" y="38.3">1.2K</text>
<text x="393.4" y="40.6">DCU8</text>
<text x="393.3" y="43.7">100nF</text>
<text x="42" y="52.1">M7_C84184</text>
<text x="42" y="48.9">D1</text>
<text x="152.9" y="51.7">LED 1206 RED</text>
<text x="152.9" y="48.6">LED6</text>
<text x="209.9" y="52.5">0.47mfd</text>
<text x="209.9" y="49.3">C27</text>
<text x="274.1" y="52.5">33mfd</text>
<text x="274.1" y="49.3">C28</text>
<text x="127.4" y="58.3">R29</text>
<text x="137.2" y="56">1.2K</text>
<text x="38.3" y="63.3">RLY2</text>
<text x="38.3" y="66.5">SRD-05VDC-SL-C</text>
<text x="75.2" y="77.1">CONN-TH_2P-P5.00</text>
<text x="75.2" y="74">P3</text>
<text x="219" y="77.6">P1</text>
<text x="237.7" y="76">Q4</text>
<text x="193.2" y="80.6">CONN-TH_2P-P5.00</text>
<text x="237.7" y="79.2">FQB22P10TM</text>
<text x="349.9" y="94.5">XBEE-1B1</text>
<text x="349.9" y="91.3">XB1</text>
<text x="40.2" y="99.7">M7_C84184</text>
<text x="40.2" y="96.5">D2</text>
<text x="256.1" y="100.1">TFZVTR9.1B</text>
<text x="256.1" y="96.9">D5</text>
<text x="310" y="100">0R</text>
<text x="310" y="97">R56</text>
<text x="38.3" y="110.9">RLY3</text>
<text x="38.3" y="114.2">SRD-05VDC-SL-C</text>
<text x="242.4" y="118.1">R53</text>
<text x="391.3" y="119.5">Berg 2 Pin</text>
<text x="391.3" y="116.3">JMP5</text>
<text x="75.2" y="124.7">CONN-TH_2P-P5.00</text>
<text x="75.2" y="121.7">P4</text>
<text x="242.4" y="121.3">100k</text>
<text x="40.2" y="147.3">M7_C84184</text>
<text x="40.2" y="144.1">D3</text>
<text x="138.3" y="155.2">R18</text>
<text x="175.3" y="155.2">R19</text>
<text x="212.4" y="155.2">R20</text>
<text x="247.7" y="155.2">R21</text>
<text x="138.3" y="158.3">510R</text>
<text x="175.3" y="158.3">510R</text>
<text x="212.4" y="158.3">510R</text>
<text x="247.6" y="158.3">510R</text>
<text x="75.2" y="165.8">P6</text>
<text x="75.2" y="168.8">CONN-TH_2P-P5.00</text>
<text x="136.9" y="171">LED 1206 RED</text>
<text x="174" y="171">LED 1206 RED</text>
<text x="211" y="171">LED 1206 RED</text>
<text x="246.3" y="171">LED 1206 RED</text>
<text x="137" y="174.6">LED7</text>
<text x="174" y="174.6">LED8</text>
<text x="211.1" y="174.6">LED9</text>
<text x="245.4" y="174.6">LED10</text>
<text x="320" y="183.5">R43</text>
<text x="342.9" y="183.5">R44</text>
<text x="47.8" y="191.1">BUZZERPTH</text>
<text x="47.8" y="188">SG1</text>
<text x="151.4" y="186.9">Q5</text>
<text x="188.5" y="186.9">Q3</text>
<text x="227.3" y="186.9">Q2</text>
<text x="262.5" y="186.9">Q1</text>
<text x="320" y="186.5">5.1K</text>
<text x="342.9" y="186.5">5.1K</text>
<text x="371.1" y="190.1">1K</text>
<text x="371.1" y="186.9">R57</text>
<text x="140.7" y="192.3">2N7002LT1H</text>
<text x="168.3" y="197.1">3.3K</text>
<text x="168.3" y="194">R32</text>
<text x="179.5" y="192.2">2N7002LT1H</text>
<text x="205.3" y="197.1">3.3K</text>
<text x="205.3" y="194">R33</text>
<text x="216.6" y="194">2N7002LT1H</text>
<text x="242.4" y="197.1">3.3K</text>
<text x="242.4" y="194">R34</text>
<text x="253.6" y="194">2N7002LT1H</text>
<text x="277.6" y="197.1">3.3K</text>
<text x="277.6" y="194">R35</text>
<text x="320" y="209.5">10K</text>
<text x="320" y="206.4">R45</text>
<text x="342.9" y="209.5">10K</text>
<text x="342.9" y="206.4">R46</text>
<text x="375.4" y="207.8">LED 1206 RED</text>
<text x="375.4" y="204.5">LED11</text>
<text x="16.2" y="238.1">LED 1206 Yellow</text>
<text x="69.9" y="234.6">C22</text>
<text x="77" y="234.6">1nF-2KV-1206-AVX</text>
<text x="146" y="239.4">URB2405S-10WR3</text>
<text x="146" y="236.2">U16</text>
<text x="17.1" y="241.7">LED1</text>
<text x="243.1" y="245.1">LED2</text>
<text x="73" y="250.4">FL1</text>
<text x="243.1" y="248.3">LED 1206 Yellow</text>
<text x="41.6" y="252.2">10uF-50V-1206</text>
<text x="117.8" y="257.5">C25</text>
<text x="171.6" y="257.5">C20</text>
<text x="191" y="257.5">C19</text>
<text x="205.1" y="257.5">C18</text>
<text x="219.2" y="257.5">C17</text>
<text x="23" y="262.8">330uF-50V-SMD</text>
<text x="33.2" y="259.3">C26</text>
<text x="46.4" y="259.3">C24</text>
<text x="92.7" y="262.8">10uF-50V-1206</text>
<text x="94.9" y="259.3">C23</text>
<text x="120" y="261.1">330uF-50V-SMD</text>
<text x="169.4" y="261">47uF-100V-SMD 100nF 100nF</text>
<text x="219.3" y="261">100nF</text>
<text x="238.8" y="261.1">R15</text>
<text x="20.8" y="269.8">R30</text>
<text x="65.5" y="264.6">FL2D-13-471R3</text>
<text x="238.8" y="264.1">330R</text>
<text x="21.2" y="273.3">1.2K</text>
<text x="69" y="273.4">C21</text>
<text x="77" y="273.4">1nF-2KV-1206-AVX</text>
</g>
<g font-size="3.2">
<text x="31.5" y="26.7">2</text>
<text x="51.2" y="26.7">3</text>
<text x="51.2" y="33.7">5</text>
<text x="77.2" y="35.5">1</text>
<text x="77.2" y="39">2</text>
<text x="31.5" y="44.3">1</text>
<text x="51.2" y="44.3">4</text>
<text x="240.4" y="44">GND</text>
<text x="250.8" y="42.5">2</text>
<text x="325.9" y="56.7">9</text>
<text x="329.4" y="58.4">GND</text>
<text x="31.5" y="74.3">2</text>
<text x="51.2" y="74.3">3</text>
<text x="51.2" y="81.4">5</text>
<text x="77.2" y="83.1">1</text>
<text x="77.2" y="86.6">2</text>
<text x="218.9" y="86.6">1</text>
<text x="31.5" y="91.9">1</text>
<text x="51.2" y="91.9">4</text>
<text x="218.9" y="90.2">2</text>
<text x="31.5" y="121.9">2</text>
<text x="51.2" y="121.9">3</text>
<text x="392.3" y="125.1">1</text>
<text x="51.2" y="129">5</text>
<text x="77.2" y="130.7">1</text>
<text x="392.3" y="128.6">2</text>
<text x="77.2" y="134.3">2</text>
<text x="31.5" y="139.6">1</text>
<text x="51.2" y="139.6">4</text>
<text x="77.2" y="174.8">1</text>
<text x="77.2" y="178.4">2</text>
<text x="137.2" y="256.8" transform="rotate(-90 137.2 256.8)">1</text>
<text x="139" y="253.3" transform="rotate(-90 139 253.3)">GND</text>
</g>
<g font-size="3.2" fill="#00f">
<text x="325.9" y="28.4">1</text>
<text x="349.4" y="28.4">18</text>
<text x="223.4" y="35.5">1</text>
<text x="250.8" y="35.5">3</text>
<text x="325.9" y="32">2</text>
<text x="325.9" y="35.5">3</text>
<text x="329.4" y="30.2">1B</text>
<text x="329.4" y="33.7">2B</text>
<text x="343.7" y="33.7">2C</text>
<text x="343.7" y="30.2">1C</text>
<text x="349.4" y="35.5">16</text>
<text x="349.4" y="32">17</text>
<text x="228.6" y="36.9">IN</text>
<text x="240.9" y="36.9">OUT</text>
<text x="325.9" y="39">4</text>
<text x="329.4" y="37.3">3B</text>
<text x="329.4" y="40.8">4B</text>
<text x="343.7" y="40.8">4C</text>
<text x="343.7" y="37.3">3C</text>
<text x="349.4" y="39">15</text>
<text x="223.4" y="42.5">4</text>
<text x="228.6" y="44">TAB</text>
<text x="325.9" y="42.5">5</text>
<text x="325.9" y="46.1">6</text>
<text x="329.4" y="44.3">5B</text>
<text x="329.4" y="47.8">6B</text>
<text x="343.7" y="47.8">6C</text>
<text x="343.7" y="44.3">5C</text>
<text x="349.4" y="46.1">13</text>
<text x="349.4" y="42.5">14</text>
<text x="325.9" y="49.6">7</text>
<text x="325.9" y="53.1">8</text>
<text x="329.4" y="51.4">7B</text>
<text x="343.7" y="51.4">7C</text>
<text x="349.4" y="53.1">11</text>
<text x="349.4" y="49.6">12</text>
<text x="329.4" y="54.9">8B</text>
<text x="340.6" y="58.4">COM</text>
<text x="343.7" y="54.9">8C</text>
<text x="349.4" y="56.7">10</text>
<text x="151.3" y="174.8" transform="rotate(-90 151.3 174.8)">3</text>
<text x="188.4" y="174.8" transform="rotate(-90 188.4 174.8)">3</text>
<text x="225.4" y="174.8" transform="rotate(-90 225.4 174.8)">3</text>
<text x="260.7" y="174.8" transform="rotate(-90 260.7 174.8)">3</text>
<text x="160.9" y="180.1">1</text>
<text x="197.9" y="180.1">1</text>
<text x="234.9" y="180.1">1</text>
<text x="270.2" y="180.1">1</text>
<text x="151.3" y="188.1" transform="rotate(-90 151.3 188.1)">2</text>
<text x="188.4" y="188.1" transform="rotate(-90 188.4 188.1)">2</text>
<text x="225.4" y="188.1" transform="rotate(-90 225.4 188.1)">2</text>
<text x="260.7" y="188.1" transform="rotate(-90 260.7 188.1)">2</text>
<text x="140.8" y="256.8" transform="rotate(-90 140.8 256.8)">2</text>
<text x="142.5" y="253.3" transform="rotate(-90 142.5 253.3)">VIN</text>
<text x="144.3" y="256.8" transform="rotate(-90 144.3 256.8)">3</text>
<text x="146" y="253.3" transform="rotate(-90 146 253.3)">CTRL</text>
<text x="147.8" y="256.8" transform="rotate(-90 147.8 256.8)">5</text>
<text x="149.6" y="253.3" transform="rotate(-90 149.6 253.3)">NC</text>
<text x="151.3" y="256.8" transform="rotate(-90 151.3 256.8)">6</text>
<text x="153.1" y="253.3" transform="rotate(-90 153.1 253.3)">+Vo</text>
<text x="154.9" y="256.8" transform="rotate(-90 154.9 256.8)">7</text>
<text x="156.6" y="253.3" transform="rotate(-90 156.6 253.3)">0V</text>
<text x="158.4" y="256.8" transform="rotate(-90 158.4 256.8)">8</text>
<text x="160.2" y="253.3" transform="rotate(-90 160.2 253.3)">NC</text>
</g>
<g font-size="3.2" fill="#8d2323">
<text x="327.5" y="99">1</text>
<text x="332.7" y="100.4">VDD</text>
<text x="364.6" y="100.4">DIO0</text>
<text x="376.1" y="99">20</text>
<text x="327.5" y="106">3</text>
<text x="327.5" y="102.5">2</text>
<text x="332.7" y="107.5">DIN</text>
<text x="332.7" y="103.9">DOUT</text>
<text x="364.6" y="103.9">DIO1</text>
<text x="364.6" y="107.5">DIO2</text>
<text x="376.1" y="102.5">19</text>
<text x="376.1" y="106">18</text>
<text x="327.5" y="109.6">4</text>
<text x="327.5" y="113.1">5</text>
<text x="332.7" y="111">DIO12</text>
<text x="364.6" y="111">DIO3</text>
<text x="376.1" y="109.6">17</text>
<text x="376.1" y="113.1">16</text>
<text x="327.5" y="116.6">6</text>
<text x="332.7" y="114.5">RESET</text>
<text x="332.7" y="118">RSSI</text>
<text x="364.6" y="118">DIO5</text>
<text x="366.6" y="114.5">RTS</text>
<text x="376.1" y="116.6">15</text>
<text x="327.5" y="120.2">7</text>
<text x="327.5" y="123.7">8</text>
<text x="332.7" y="121.6">DIO11</text>
<text x="332.7" y="125.1">RES</text>
<text x="364.6" y="125.1">DIO9</text>
<text x="366.5" y="121.6">RES</text>
<text x="376.1" y="123.7">13</text>
<text x="376.1" y="120.2">14</text>
<text x="325.5" y="130.7">10</text>
<text x="327.5" y="127.2">9</text>
<text x="332.7" y="128.6">DTR</text>
<text x="366.5" y="128.6">CTS</text>
<text x="376.1" y="127.2">12</text>
<text x="376.1" y="130.7">11</text>
<text x="332.7" y="132.2">GND</text>
<text x="364.6" y="132.2">DIO4</text>
<text x="50.4" y="197.1" transform="rotate(-90 50.4 197.1)">1</text>
<text x="54" y="197.1" transform="rotate(-90 54 197.1)">2</text>
</g>
<g font-size="2.1" fill="#a54b4b">
<text x="68.4" y="234.5">1</text>
<text x="81.8" y="234.5">2</text>
<text x="117.5" y="245.3" transform="rotate(-90 117.5 245.3)">1</text>
<text x="177.5" y="245.3" transform="rotate(-90 177.5 245.3)">1</text>
<text x="36.3" y="247.1" transform="rotate(-90 36.3 247.1)">1</text>
<text x="50.5" y="248.4" transform="rotate(-90 50.5 248.4)">1</text>
<text x="99.8" y="248.4" transform="rotate(-90 99.8 248.4)">1</text>
<text x="62.7" y="257.4">1</text>
<text x="62.7" y="253.9">4</text>
<text x="71.7" y="255.6">4</text>
<text x="77.7" y="255.6">3</text>
<text x="86.7" y="257.4">2</text>
<text x="86.7" y="253.9">3</text>
<text x="36.3" y="263.3" transform="rotate(-90 36.3 263.3)">2</text>
<text x="50.5" y="261.8" transform="rotate(-90 50.5 261.8)">2</text>
<text x="71.7" y="259.1">1</text>
<text x="77.7" y="259.1">2</text>
<text x="99.8" y="261.8" transform="rotate(-90 99.8 261.8)">2</text>
<text x="117.5" y="261.5" transform="rotate(-90 117.5 261.5)">2</text>
<text x="177.5" y="261.5" transform="rotate(-90 177.5 261.5)">2</text>
<text x="68.4" y="269.7">1</text>
<text x="81.8" y="269.7">2</text>
</g>
<g font-size="1.4" fill="#238d23">
<text x="236.4" y="87" transform="rotate(-90 236.4 87)">D</text>
<text x="244.8" y="87" transform="rotate(-90 244.8 87)">S</text>
<text x="241.7" y="92.3" transform="rotate(-90 241.7 92.3)">G</text>
</g>
</svg>
